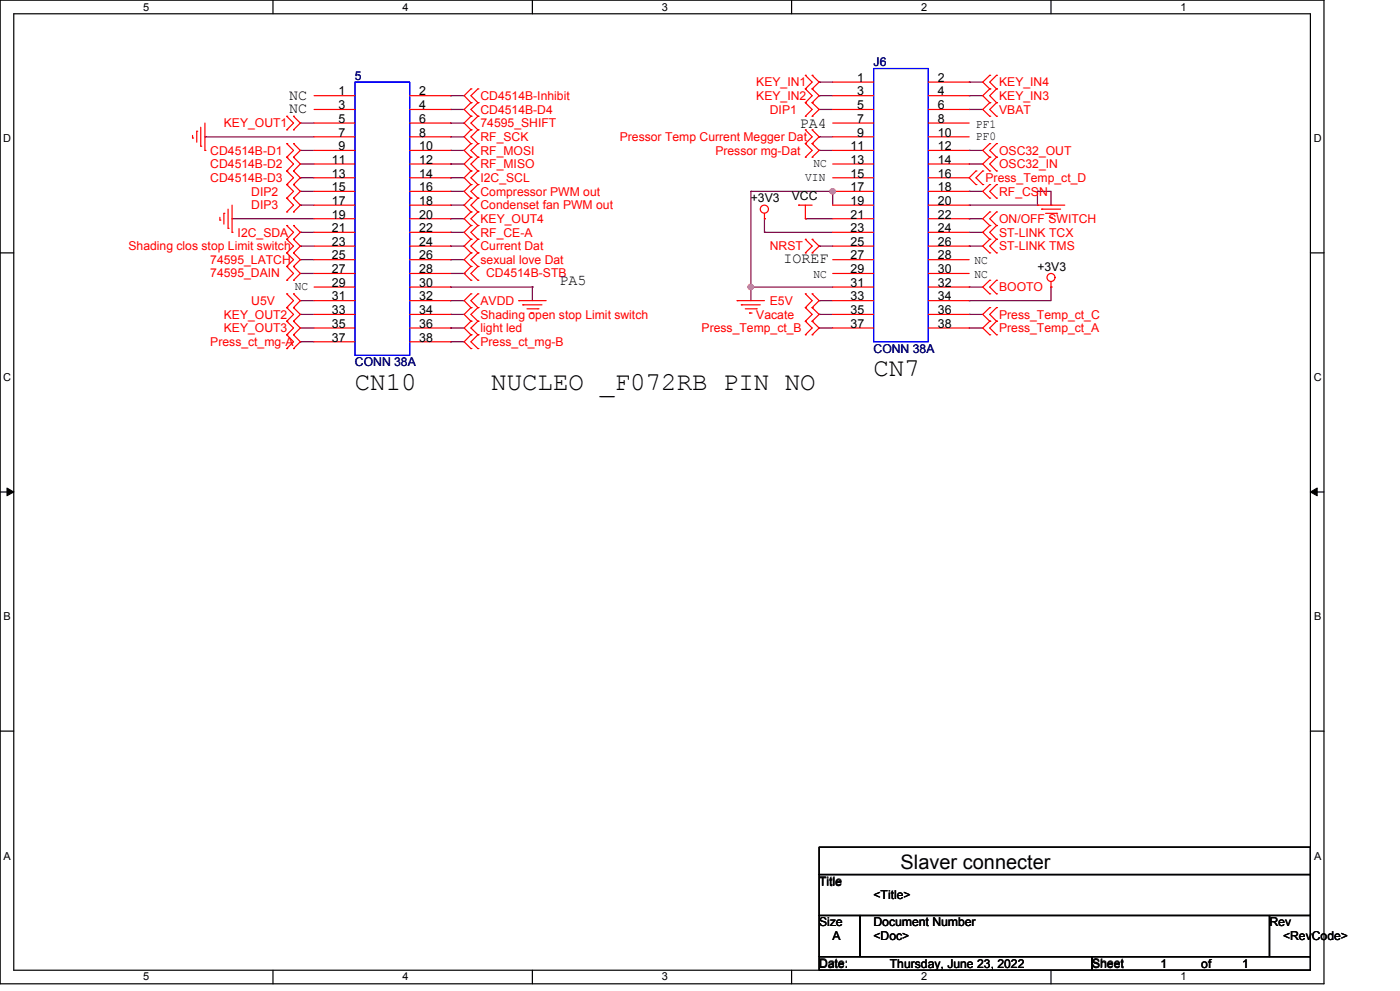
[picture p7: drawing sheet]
<svg xmlns="http://www.w3.org/2000/svg" width="297mm" height="210mm" viewBox="0 0 297 210" stroke-linecap="round" stroke-linejoin="round" font-family="sans-serif">
<g fill="none" stroke="#000" stroke-width=".25">
<path d="M0 0h280.6v208.4h-280.6zM2.9 2.9h274.8v202.6h-274.8zM57.8 0v2.9M112.8 0v2.9M167.8 0v2.9M222.7 0v2.9M0 53.6h2.9M277.7 53.6h2.9M0 104.2h2.9M277.7 104.2h2.9M0 154.9h2.9M277.7 154.9h2.9"/>
<path d="M173.6 179.4h104.1v5.8h-104.1zM173.6 185.2h104.1v8.7h-104.1zM173.6 193.9h8.7v8.7h-8.7zM182.3 193.9h86.7v8.7h-86.7zM269 193.9h8.7v8.7h-8.7zM57.8 205.5v2.9M112.8 205.5v2.9M167.8 205.5v2.9M173.6 202.6h57.8v2.9h-57.8zM222.7 205.5v2.9M231.4 202.6h46.3v2.9h-46.3z"/>
</g>
<path d="M1.5 103.4l1.4 .8-1.4 .8zM277.7 104.2l1.4-.8v1.6z" fill="#000" stroke="#000" stroke-width=".21"/>
<g fill="none" stroke="#800040" stroke-width=".25">
<path d="M173.6 17.4h.1M173.6 17.4h2.9M205.4 17.4h.1M205.4 17.4h2.9M43.4 29h23.2M43.4 29h.1M63.6 26.1h3M63.6 31.9h3M63.6 34.7h3M63.6 37.7h3M63.6 26.1h.1M63.6 31.9h.1"/>
<path d="M63.6 34.7h.1M63.6 37.7h.1M95.5 20.3h.1M95.5 23.2h.1M95.5 26.1h.1M95.5 29h.1M95.5 31.9h.1M95.5 34.7h.1M95.5 37.7h.1M95.5 26.1h2.9M95.5 29h2.9M95.5 31.9h2.9"/>
<path d="M95.5 34.7h2.9M95.5 37.7h2.9M95.5 20.3h2.9M95.5 23.2h2.9M173.6 20.3h.1M173.6 23.2h.1M173.6 29h.1M173.6 31.9h.1M173.6 29h2.9M173.6 31.9h2.9M173.6 20.3h2.9M173.6 23.2h2.9"/>
<path d="M205.4 20.3h.1M205.4 23.2h.1M205.4 31.9h.1M205.4 34.7h.1M205.4 31.9h2.9M205.4 34.7h2.9M205.4 20.3h2.9M205.4 23.2h2.9M49.2 46.3h.1M49.2 46.3h17.4M63.6 40.5h3M63.6 43.5h3"/>
<path d="M63.6 49.2h3M63.6 52.1h3M63.6 55h3M63.6 57.9h3M63.6 40.5h.1M63.6 43.5h.1M63.6 49.2h.1M63.6 52.1h.1M63.6 55h.1M63.6 57.9h.1M95.5 40.5h.1M95.5 43.5h.1"/>
<path d="M95.5 46.3h.1M95.5 49.2h.1M95.5 52.1h.1M95.5 55h.1M95.5 57.9h2.9M95.5 40.5h2.9M95.5 43.5h2.9M95.5 46.3h2.9M95.5 49.2h2.9M95.5 52.1h2.9M95.5 55h2.9M98.4 57.9h.1"/>
<path d="M159.1 40.5h.1M159.1 40.5h17.4M159.1 40.5v23.2M162 46.3h.1M162 49.2h.1M162 46.3v2.9M162 49.2h14.5M170.7 46.3h.1M170.7 46.3h5.8M173.6 52.1h.1M173.6 52.1h2.9M176.5 40.5h.1"/>
<path d="M176.5 40.5v3M205.4 40.5h.1M205.4 43.5h.1M205.4 46.3h.1M205.4 52.1h.1M205.4 49.2h2.9M205.4 40.5h2.9M205.4 46.3h2.9M205.4 52.1h2.9M208.3 49.2h.1M219.9 40.5h.1M219.9 40.5v3h-14.5"/>
<path d="M219.9 40.5h2.8v3M222.7 43.5h.1M63.6 63.7h3M63.6 66.6h3M63.6 69.5h3M63.6 72.4h3M63.6 63.7h.1M63.6 66.6h.1M63.6 69.5h.1M63.6 72.4h.1M95.5 60.8h17.3M95.5 63.7h.1"/>
<path d="M95.5 60.8h.1M95.5 66.6h.1M95.5 69.5h.1M95.5 72.4h.1M95.5 63.7h2.9M95.5 66.6h2.9M95.5 69.5h2.9M95.5 72.4h2.9M112.8 60.8h.1M112.8 60.8v2.9M159.1 60.8h.1M159.1 60.8h17.4"/>
<path d="M173.6 63.7h.1M173.6 66.6h.1M173.6 69.5h.1M173.6 63.7h2.9M173.6 66.6h2.9M173.6 69.5h2.9M205.4 60.8h.1M205.4 63.7h.1M205.4 66.6h.1M205.4 69.5h.1M205.4 66.6h2.9M205.4 69.5h2.9"/>
<path d="M205.4 60.8h2.9M222.7 60.8h.1M222.7 60.8v2.9h-17.3"/>
</g>
<g fill="#f0f" stroke="#f0f" stroke-width=".25">
<circle cx="176.5" cy="40.5" r=".56"/>
<circle cx="159.1" cy="60.8" r=".56"/>
</g>
<g fill="none" stroke="#f00" stroke-width=".25">
<path d="M99.8 18.8h.1M99.8 18.8l-1.4 1.5 1.4 1.4M101.3 18.8l-1.5 1.5 1.5 1.4M101.3 18.8h.1M170.7 18.8h.1M170.7 16h.1M170.7 16l1.4 1.4-1.4 1.4M170.7 18.8l1.4 1.5-1.4 1.4M172.1 16h.1M172.1 18.8h.1M172.1 16l1.5 1.4-1.5 1.4M172.1 18.8l1.5 1.5-1.5 1.4"/>
<path d="M176.5 17.4h8.6M196.7 17.4h8.7M209.7 16h.1M209.7 18.8h.1M209.7 16l-1.4 1.4 1.4 1.4M209.7 18.8l-1.4 1.5 1.4 1.4M211.2 16l-1.5 1.4 1.5 1.4M211.2 18.8l-1.5 1.5 1.5 1.4M211.2 18.8h.1M211.2 16h.1M40.8 29.2h.1M40.8 28.7v.5"/>
<path d="M41.7 27.8h.1M41.7 27.8v2.3M42.5 31h.1M42.5 27v4M43.4 31.9h.1M43.4 26.1v5.8M60.8 30.4l1.4 1.5-1.4 1.4M60.8 36.2l1.4 1.5-1.4 1.4M60.8 39.1l1.4 1.4-1.4 1.5M60.8 24.6l1.4 1.5-1.4 1.4M60.8 33.3l1.4 1.4-1.4 1.5M60.8 33.3h.1"/>
<path d="M60.8 30.4h.1M60.8 39.1h.1M60.8 36.2h.1M60.8 27.5h.1M60.8 24.6h.1M62.2 30.4h.1M62.2 33.3h.1M62.2 36.2h.1M62.2 39.1h.1M62.2 24.6h.1M62.2 27.5h.1M62.2 30.4l1.4 1.5-1.4 1.4"/>
<path d="M62.2 36.2l1.4 1.5-1.4 1.4M62.2 39.1l1.4 1.4-1.4 1.5M62.2 24.6l1.4 1.5-1.4 1.4M62.2 33.3l1.4 1.4-1.4 1.5M66.6 20.3h8.6M66.6 23.2h8.6M66.6 26.1h8.6M66.6 29h8.6M66.6 31.9h8.6M66.6 34.7h8.6M66.6 37.7h8.6M86.8 20.3h8.7"/>
<path d="M86.8 23.2h8.7M86.8 26.1h8.7M86.8 29h8.7M86.8 31.9h8.7M86.8 34.7h8.7M86.8 37.7h8.7M99.8 21.7h.1M99.8 24.6h.1M99.8 27.5h.1M99.8 30.4h.1M99.8 33.3h.1M99.8 36.2h.1"/>
<path d="M99.8 39.1h.1M99.8 21.7l-1.4 1.5 1.4 1.4M99.8 24.6l-1.4 1.5 1.4 1.4M99.8 27.5l-1.4 1.5 1.4 1.4M99.8 30.4l-1.4 1.5 1.4 1.4M99.8 33.3l-1.4 1.4 1.4 1.5M99.8 36.2l-1.4 1.5 1.4 1.4M99.8 39.1l-1.4 1.4 1.4 1.5M101.3 21.7l-1.5 1.5 1.5 1.4M101.3 24.6l-1.5 1.5 1.5 1.4M101.3 27.5l-1.5 1.5 1.5 1.4M101.3 30.4l-1.5 1.5 1.5 1.4"/>
<path d="M101.3 33.3l-1.5 1.4 1.5 1.5M101.3 36.2l-1.5 1.5 1.5 1.4M101.3 39.1l-1.5 1.4 1.5 1.5M101.3 21.7h.1M101.3 24.6h.1M101.3 27.5h.1M101.3 30.4h.1M101.3 33.3h.1M101.3 36.2h.1M101.3 39.1h.1M170.7 21.7h.1M170.7 24.6h.1"/>
<path d="M170.7 30.4h.1M170.7 27.5h.1M170.7 33.3h.1M170.7 21.7l1.4 1.5-1.4 1.4M170.7 27.5l1.4 1.5-1.4 1.4M170.7 30.4l1.4 1.5-1.4 1.4M172.1 21.7h.1M172.1 24.6h.1M172.1 27.5h.1M172.1 30.4h.1M172.1 33.3h.1M172.1 21.7l1.5 1.5-1.5 1.4"/>
<path d="M172.1 27.5l1.5 1.5-1.5 1.4M172.1 30.4l1.5 1.5-1.5 1.4M176.5 20.3h8.6M176.5 23.2h8.6M176.5 26.1h8.6M176.5 29h8.6M176.5 31.9h8.6M176.5 34.7h8.6M176.5 37.7h8.6M196.7 20.3h8.7M196.7 23.2h8.7M196.7 26.1h8.7"/>
<path d="M196.7 29h8.7M196.7 31.9h8.7M196.7 34.7h8.7M196.7 37.7h8.7M205.4 37.7l1.4 1.4M206.8 36.2h.1M206.8 39.1h.1M206.8 36.2l-1.4 1.5M208.3 36.2l-1.5 1.5 1.5 1.4M208.3 39.1h.1M208.3 36.2h.1M209.7 21.7h.1"/>
<path d="M209.7 24.6h.1M209.7 30.4h.1M209.7 33.3h.1M209.7 36.2h.1M209.7 39.1h.1M209.7 21.7l-1.4 1.5 1.4 1.4M209.7 30.4l-1.4 1.5 1.4 1.4M209.7 33.3l-1.4 1.4 1.4 1.5M209.7 39.1l-1.4 1.4 1.4 1.5M211.2 21.7l-1.5 1.5 1.5 1.4M211.2 30.4l-1.5 1.5 1.5 1.4M211.2 33.3l-1.5 1.4 1.5 1.5"/>
<path d="M211.2 39.1l-1.5 1.4 1.5 1.5M211.2 21.7h.1M211.2 24.6h.1M211.2 33.3h.1M211.2 30.4h.1M211.2 36.2h.1M211.2 39.1h.1M46.6 46.6h.1M46.6 46v.6M47.4 45.2h.1M47.4 45.2v2.3M48.3 48.4h.1"/>
<path d="M48.3 44.3v4.1M49.2 49.2h.1M49.2 43.5v5.7M60.8 42l1.4 1.5-1.4 1.4M60.8 47.8l1.4 1.4-1.4 1.5M60.8 50.7l1.4 1.4-1.4 1.5M60.8 53.6l1.4 1.4-1.4 1.4M60.8 56.4l1.4 1.5-1.4 1.5M60.8 42h.1M60.8 44.9h.1M60.8 50.7h.1M60.8 47.8h.1"/>
<path d="M60.8 53.6h.1M60.8 56.4h.1M60.8 59.4h.1M62.2 42h.1M62.2 44.9h.1M62.2 47.8h.1M62.2 50.7h.1M62.2 53.6h.1M62.2 56.4h.1M62.2 59.4h.1M62.2 42l1.4 1.5-1.4 1.4M62.2 47.8l1.4 1.4-1.4 1.5"/>
<path d="M62.2 50.7l1.4 1.4-1.4 1.5M62.2 53.6l1.4 1.4-1.4 1.4M62.2 56.4l1.4 1.5-1.4 1.5M66.6 43.5h8.6M66.6 40.5h8.6M66.6 46.3h8.6M66.6 49.2h8.6M66.6 52.1h8.6M66.6 55h8.6M66.6 57.9h8.6M86.8 43.5h8.7M86.8 40.5h8.7"/>
<path d="M86.8 46.3h8.7M86.8 49.2h8.7M86.8 52.1h8.7M86.8 55h8.7M86.8 57.9h8.7M99.8 42h.1M99.8 44.9h.1M99.8 47.8h.1M99.8 50.7h.1M99.8 53.6h.1M99.8 56.4h.1M99.8 59.4h.1"/>
<path d="M99.8 42l-1.4 1.5 1.4 1.4M99.8 44.9l-1.4 1.4 1.4 1.5M99.8 47.8l-1.4 1.4 1.4 1.5M99.8 50.7l-1.4 1.4 1.4 1.5M99.8 53.6l-1.4 1.4 1.4 1.4M99.8 56.4l-1.4 1.5 1.4 1.5M101.3 42l-1.5 1.5 1.5 1.4M101.3 44.9l-1.5 1.4 1.5 1.5M101.3 47.8l-1.5 1.4 1.5 1.5M101.3 50.7l-1.5 1.4 1.5 1.5M101.3 53.6l-1.5 1.4 1.5 1.4M101.3 56.4l-1.5 1.5 1.5 1.5"/>
<path d="M101.3 42h.1M101.3 44.9h.1M101.3 47.8h.1M101.3 50.7h.1M101.3 53.6h.1M101.3 56.4h.1M101.3 59.4h.1M162 46.3h.1M162 45.2v1.1M169.2 43.5h.1M169.2 43.5h2.9M170.7 46.3h.1"/>
<path d="M170.7 53.6h.1M170.7 50.7h.1M170.7 43.5v2.8M170.7 50.7l1.4 1.4-1.4 1.5M172.1 50.7h.1M172.1 53.6h.1M172.1 50.7l1.5 1.4-1.5 1.5M176.5 43.5h8.6M176.5 40.5h8.6M176.5 46.3h8.6M176.5 49.2h8.6M176.5 52.1h8.6"/>
<path d="M176.5 55h8.6M176.5 57.9h8.6M196.7 43.5h8.7M196.7 40.5h8.7M196.7 46.3h8.7M196.7 49.2h8.7M196.7 52.1h8.7M196.7 55h8.7M196.7 57.9h8.7M209.7 42h.1M209.7 47.8h.1M209.7 50.7h.1"/>
<path d="M209.7 44.9h.1M209.7 53.6h.1M209.7 59.4h.1M209.7 47.8l-1.4 1.4 1.4 1.5M209.7 44.9l-1.4 1.4 1.4 1.5M209.7 50.7l-1.4 1.4 1.4 1.5M209.7 59.4l-1.4 1.4 1.4 1.4M211.2 47.8l-1.5 1.4 1.5 1.5M211.2 44.9l-1.5 1.4 1.5 1.5M211.2 50.7l-1.5 1.4 1.5 1.5M211.2 59.4l-1.5 1.4 1.5 1.4M211.2 42h.1"/>
<path d="M211.2 50.7h.1M211.2 47.8h.1M211.2 44.9h.1M211.2 53.6h.1M211.2 59.4h.1M219.9 43.5h5.7M219.9 43.5h.1M220.7 44.3h.1M220.7 44.3h4.1M221.6 45.2h2.3M222.5 46h.5M222.5 46h.1"/>
<path d="M222.7 59.7v1.1M223.9 45.2h.1M60.8 65.2l1.4 1.4-1.4 1.4M60.8 62.2l1.4 1.5-1.4 1.5M60.8 68l1.4 1.5-1.4 1.4M60.8 70.9l1.4 1.5-1.4 1.4M60.8 65.2h.1M60.8 62.2h.1M60.8 68h.1M60.8 70.9h.1M60.8 73.8h.1M62.2 62.2h.1"/>
<path d="M62.2 65.2h.1M62.2 68h.1M62.2 70.9h.1M62.2 73.8h.1M62.2 65.2l1.4 1.4-1.4 1.4M62.2 68l1.4 1.5-1.4 1.4M62.2 70.9l1.4 1.5-1.4 1.4M62.2 62.2l1.4 1.5-1.4 1.5M66.6 63.7h8.6M66.6 60.8h8.6M66.6 66.6h8.6M66.6 69.5h8.6"/>
<path d="M66.6 72.4h8.6M86.8 63.7h8.7M86.8 60.8h8.7M86.8 66.6h8.7M86.8 69.5h8.7M86.8 72.4h8.7M99.8 62.2h.1M99.8 65.2h.1M99.8 68h.1M99.8 70.9h.1M99.8 73.8h.1M99.8 62.2l-1.4 1.5 1.4 1.5"/>
<path d="M99.8 65.2l-1.4 1.4 1.4 1.4M99.8 68l-1.4 1.5 1.4 1.4M99.8 70.9l-1.4 1.5 1.4 1.4M101.3 62.2l-1.5 1.5 1.5 1.5M101.3 65.2l-1.5 1.4 1.5 1.4M101.3 68l-1.5 1.5 1.5 1.4M101.3 70.9l-1.5 1.5 1.5 1.4M101.3 65.2h.1M101.3 62.2h.1M101.3 68h.1M101.3 70.9h.1M101.3 73.8h.1"/>
<path d="M109.9 63.7h5.8M109.9 63.7h.1M110.8 64.6h4.1M110.8 64.6h.1M111.7 65.4h2.3M112.5 66.3h.6M112.5 66.3h.1M114 65.4h.1M156.2 63.7h5.8M156.2 63.7h.1M157.1 64.6h.1M157.1 64.6h4"/>
<path d="M157.9 65.4h2.4M158.8 66.3h.1M158.8 66.3h.6M160.3 65.4h.1M170.7 65.2h.1M170.7 62.2h.1M170.7 68h.1M170.7 70.9h.1M170.7 68l1.4 1.5-1.4 1.4M170.7 62.2l1.4 1.5-1.4 1.5M170.7 65.2l1.4 1.4-1.4 1.4M172.1 62.2h.1"/>
<path d="M172.1 65.2h.1M172.1 68h.1M172.1 70.9h.1M172.1 62.2l1.5 1.5-1.5 1.5M172.1 65.2l1.5 1.4-1.5 1.4M172.1 68l1.5 1.5-1.5 1.4M176.5 63.7h8.6M176.5 60.8h8.6M176.5 66.6h8.6M176.5 69.5h8.6M196.7 63.7h8.7M196.7 60.8h8.7"/>
<path d="M196.7 66.6h8.7M196.7 69.5h8.7M209.7 62.2h.1M209.7 65.2h.1M209.7 68h.1M209.7 70.9h.1M209.7 65.2l-1.4 1.4 1.4 1.4M209.7 68l-1.4 1.5 1.4 1.4M211.2 65.2l-1.5 1.4 1.5 1.4M211.2 68l-1.5 1.5 1.5 1.4M211.2 62.2h.1M211.2 68h.1"/>
<path d="M211.2 65.2h.1M211.2 70.9h.1M222.7 60.8h.1"/>
<circle cx="162" cy="44.3" r=".86"/>
<circle cx="222.7" cy="58.8" r=".85"/>
</g>
<path d="M75.2 17.4h11.6v57.9h-11.6zM185.1 14.5h11.6v57.9h-11.6z" fill="none" stroke="#00f" stroke-width=".25"/>
<g font-size="5.5">
<text x="75.2" y="82.5">CN10</text>
<text x="104.1" y="82.5">NUCLEO _F072RB PIN NO</text>
<text x="185.1" y="79.7">CN7</text>
</g>
<text font-size="4.2" x="190.9" y="184">Slaver connecter</text>
<g font-size="3.2">
<text x="61.3" y="21.1">NC</text>
<text x="61.3" y="24">NC</text>
<text x="169.5" y="27.2">PA4</text>
<text x="166" y="55.8">IOREF</text>
<text x="118.6" y="60.5">PA5</text>
</g>
<g font-size="2.6" fill="#000080">
<text x="75.2" y="16.8">5</text>
<text x="185.1" y="13.9">J6</text>
<text x="75.2" y="77.6">CONN 38A</text>
<text x="185.1" y="74.7">CONN 38A</text>
</g>
<g font-size="2.6">
<text x="181.7" y="17.3">1</text>
<text x="198.7" y="17.3">2</text>
<text x="71.8" y="20.2">1</text>
<text x="71.8" y="23.1">3</text>
<text x="88.8" y="20.2">2</text>
<text x="88.8" y="23.1">4</text>
<text x="181.7" y="20.2">3</text>
<text x="181.7" y="23.1">5</text>
<text x="198.7" y="20.2">4</text>
<text x="198.7" y="23.1">6</text>
<text x="71.8" y="26">5</text>
<text x="71.8" y="28.9">7</text>
<text x="88.8" y="26">6</text>
<text x="88.8" y="28.9">8</text>
<text x="181.7" y="26">7</text>
<text x="181.7" y="28.9">9</text>
<text x="198.7" y="26">8</text>
<text x="198.7" y="28.9">10</text>
<text x="206.8" y="29.6">PF0</text>
<text x="206.8" y="27">PF1</text>
<text x="70.3" y="34.7">11</text>
<text x="71.8" y="31.8">9</text>
<text x="88.8" y="31.8">10</text>
<text x="88.8" y="34.7">12</text>
<text x="172.4" y="35.4">NC</text>
<text x="180.2" y="31.8">11</text>
<text x="180.2" y="34.7">13</text>
<text x="198.7" y="31.8">12</text>
<text x="198.7" y="34.7">14</text>
<text x="70.3" y="37.6">13</text>
<text x="70.3" y="40.5">15</text>
<text x="88.8" y="37.6">14</text>
<text x="88.8" y="40.5">16</text>
<text x="170.6" y="38.3">VIN</text>
<text x="180.2" y="37.6">15</text>
<text x="180.2" y="40.5">17</text>
<text x="198.7" y="37.6">16</text>
<text x="198.7" y="40.5">18</text>
<text x="70.3" y="43.4">17</text>
<text x="70.3" y="46.3">19</text>
<text x="88.8" y="43.4">18</text>
<text x="88.8" y="46.3">20</text>
<text x="159.1" y="42.9">+3V3</text>
<text x="167.8" y="42.3">VCC</text>
<text x="180.2" y="43.4">19</text>
<text x="180.2" y="46.3">21</text>
<text x="198.7" y="43.4">20</text>
<text x="198.7" y="46.3">22</text>
<text x="70.3" y="49.2">21</text>
<text x="70.3" y="52.1">23</text>
<text x="88.8" y="49.2">22</text>
<text x="88.8" y="52.1">24</text>
<text x="180.2" y="49.2">23</text>
<text x="180.2" y="52.1">25</text>
<text x="198.7" y="49.2">24</text>
<text x="198.7" y="52.1">26</text>
<text x="70.3" y="55">25</text>
<text x="70.3" y="57.9">27</text>
<text x="88.8" y="55">26</text>
<text x="88.8" y="57.9">28</text>
<text x="172.4" y="58.9">NC</text>
<text x="180.2" y="55">27</text>
<text x="180.2" y="57.9">29</text>
<text x="198.7" y="55">28</text>
<text x="198.7" y="57.9">30</text>
<text x="206.5" y="58.9">NC</text>
<text x="206.5" y="56">NC</text>
<text x="219.9" y="57.3">+3V3</text>
<text x="62.5" y="61.5">NC</text>
<text x="70.3" y="60.8">29</text>
<text x="70.3" y="63.6">31</text>
<text x="88.8" y="60.8">30</text>
<text x="88.8" y="63.6">32</text>
<text x="180.2" y="60.8">31</text>
<text x="180.2" y="63.6">33</text>
<text x="198.7" y="60.8">32</text>
<text x="198.7" y="63.6">34</text>
<text x="70.3" y="66.6">33</text>
<text x="70.3" y="69.4">35</text>
<text x="88.8" y="66.6">34</text>
<text x="88.8" y="69.4">36</text>
<text x="180.2" y="66.6">35</text>
<text x="180.2" y="69.4">37</text>
<text x="198.7" y="66.6">36</text>
<text x="198.7" y="69.4">38</text>
<text x="70.3" y="72.4">37</text>
<text x="88.8" y="72.4">38</text>
<text x="173.6" y="187.6">Title</text>
<text x="185.1" y="190.5">&lt;Title&gt;</text>
<text x="173.6" y="196.2">Size</text>
<text x="185.1" y="196.2">Document Number</text>
<text x="269" y="196.2">Rev</text>
<text x="176.4" y="199.2">A</text>
<text x="185.1" y="199.2">&lt;Doc&gt;</text>
<text x="271.9" y="199.2">&lt;RevCode&gt;</text>
<text x="173.6" y="205">Date:</text>
<text x="188.6" y="205">Thursday, June 23, 2022</text>
<text x="231.4" y="205">Sheet</text>
<text x="245.9" y="205">1</text>
<text x="254.6" y="205">of</text>
<text x="263.2" y="205">1</text>
</g>
<g font-size="2.6" fill="#f00">
<text x="101.8" y="21.2">CD4514B-Inhibit</text>
<text x="160.3" y="18.3">KEY_IN1</text>
<text x="160.3" y="21.2">KEY_IN2</text>
<text x="211.7" y="18.3">KEY_IN4</text>
<text x="211.7" y="21.2">KEY_IN3</text>
<text x="47.4" y="27">KEY_OUT1</text>
<text x="101.8" y="24.1">CD4514B-D4</text>
<text x="101.8" y="27">74595_SHIFT</text>
<text x="101.8" y="29.8">RF_SCK</text>
<text x="131.3" y="29.8">Pressor Temp Current Megger Dat</text>
<text x="163.1" y="24.1">DIP1</text>
<text x="211.7" y="24.1">VBAT</text>
<text x="44.6" y="32.7">CD4514B-D1</text>
<text x="44.6" y="35.6">CD4514B-D2</text>
<text x="101.8" y="32.7">RF_MOSI</text>
<text x="101.8" y="35.6">RF_MISO</text>
<text x="151.6" y="32.7">Pressor mg-Dat</text>
<text x="211.7" y="32.7">OSC32_OUT</text>
<text x="211.7" y="35.6">OSC32_IN</text>
<text x="44.6" y="38.5">CD4514B-D3</text>
<text x="53.2" y="41.4">DIP2</text>
<text x="101.8" y="38.5">I2C_SCL</text>
<text x="101.8" y="41.4">Compressor PWM out</text>
<text x="208.9" y="38.5">Press_Temp_ct_D</text>
<text x="211.7" y="41.4">RF_CSN</text>
<text x="53.2" y="44.3">DIP3</text>
<text x="101.8" y="44.3">Condenset fan PWM out</text>
<text x="101.8" y="47.2">KEY_OUT4</text>
<text x="211.7" y="47.2">ON/OFF SWITCH</text>
<text x="27.2" y="53">Shading clos stop Limit switch</text>
<text x="50.4" y="50.1">I2C_SDA</text>
<text x="101.8" y="50.1">RF_CE-A</text>
<text x="101.8" y="53">Current Dat</text>
<text x="163.1" y="53">NRST</text>
<text x="211.7" y="50.1">ST-LINK TCX</text>
<text x="211.7" y="53">ST-LINK TMS</text>
<text x="44.6" y="55.9">74595_LATCH</text>
<text x="44.6" y="58.8">74595_DAIN</text>
<text x="101.8" y="55.9">sexual love Dat</text>
<text x="103" y="58.8">CD4514B-STB</text>
<text x="53.2" y="64.6">U5V</text>
<text x="101.8" y="64.6">AVDD</text>
<text x="163.1" y="64.6">E5V</text>
<text x="211.7" y="61.7">BOOTO</text>
<text x="47.4" y="67.5">KEY_OUT2</text>
<text x="47.4" y="70.4">KEY_OUT3</text>
<text x="101.8" y="67.5">Shading open stop Limit switch</text>
<text x="101.8" y="70.4">light led</text>
<text x="148.7" y="70.4">Press_Temp_ct_B</text>
<text x="160.3" y="67.5">Vacate</text>
<text x="211.7" y="67.5">Press_Temp_ct_C</text>
<text x="211.7" y="70.4">Press_Temp_ct_A</text>
<text x="44.6" y="73.2">Press_ct_mg-A</text>
<text x="101.8" y="73.2">Press_ct_mg-B</text>
</g>
<g font-size="2.3">
<text x="30.4" y="2.2">5</text>
<text x="85.3" y="2.2">4</text>
<text x="140.3" y="2.2">3</text>
<text x="195.2" y="2.2">2</text>
<text x="250.2" y="2.2">1</text>
<text x=".7" y="30.1">D</text>
<text x="278.4" y="30.1">D</text>
<text x=".7" y="80.7">C</text>
<text x="278.4" y="80.7">C</text>
<text x=".8" y="131.4">B</text>
<text x="278.5" y="131.4">B</text>
<text x=".8" y="182.1">A</text>
<text x="278.5" y="182.1">A</text>
<text x="30.4" y="207.6">5</text>
<text x="85.3" y="207.6">4</text>
<text x="140.3" y="207.6">3</text>
<text x="195.2" y="207.6">2</text>
<text x="250.2" y="207.6">1</text>
</g>
</svg>
